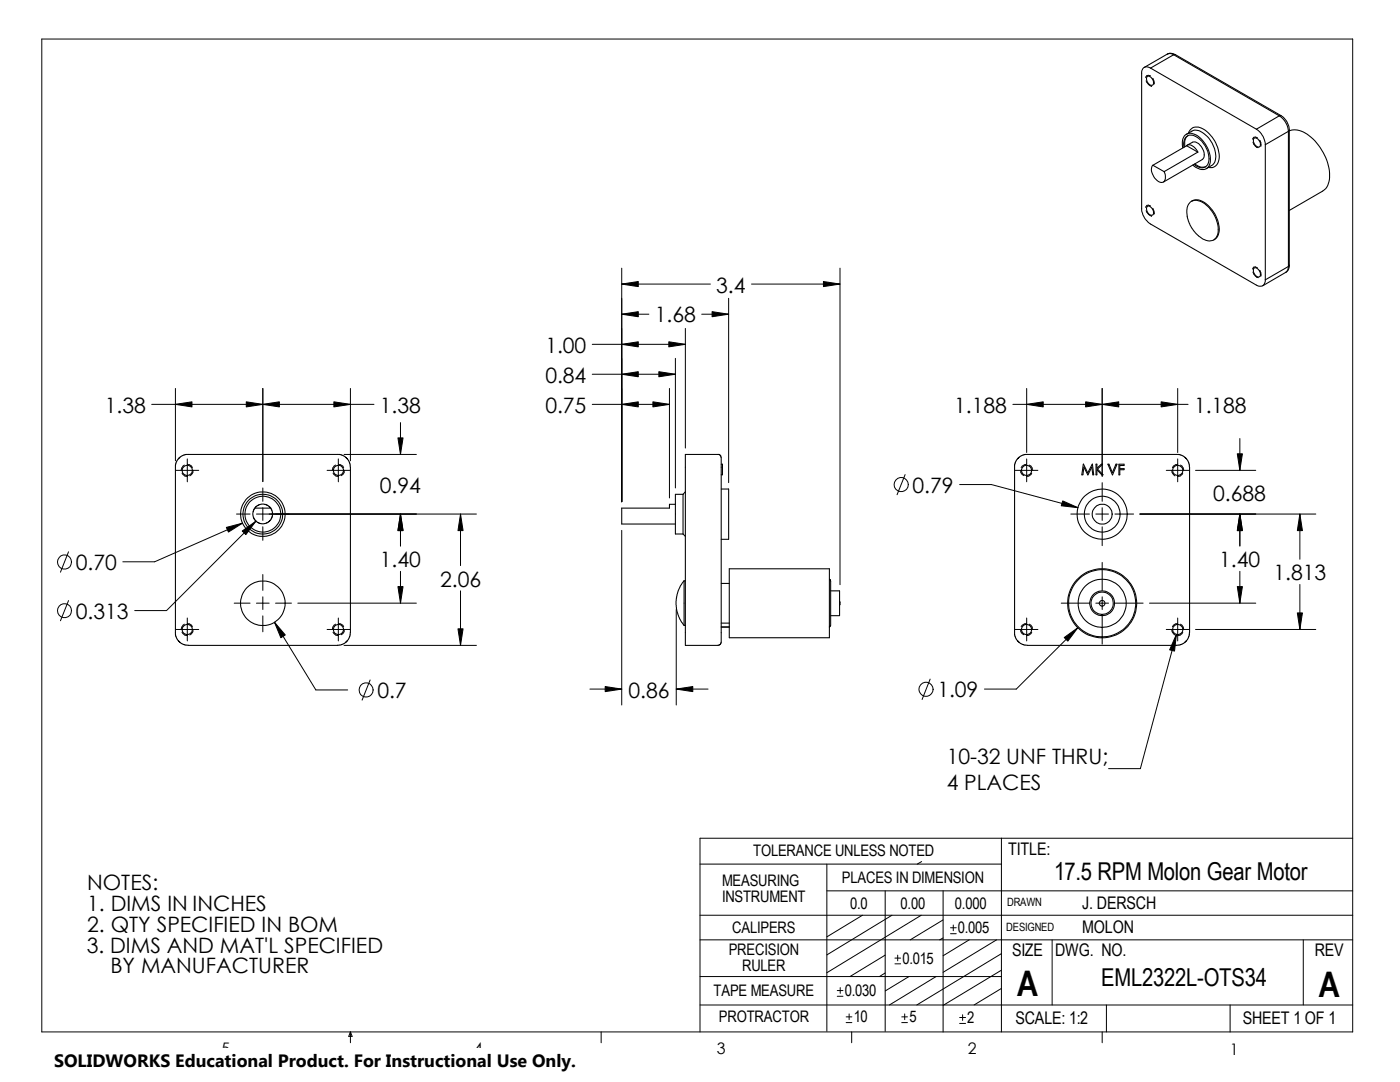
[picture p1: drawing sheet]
<svg xmlns="http://www.w3.org/2000/svg" width="279mm" height="216mm" viewBox="0 0 279 216" stroke-linecap="round" stroke-linejoin="round" font-family="sans-serif">
<g fill="none" stroke="#000" stroke-width=".2">
<path d="M8.3 7.8h261.7v198.1h-261.7zM228.7 16.1a1.77 1.77 0 0 0 1.1 1.1M229.6 15.2l-.7-.1-.3 .4M230 15.6l.3 .6v.6M250.1 28.4a1.41 1.41 0 0 0 1 1.1M251 27.5a.58 .58 0 0 0-1 .3M251.4 28l.2 .5v.7M124.1 56.7l3.3-.5v1zM124.1 53.5v46.6M124.1 56.7h17.7M145.4 59.5v36.8M150 56.7h17.6"/>
<path d="M164.3 56.2l3.3 .5-3.3 .5zM167.6 53.5v63.2M228.7 42a1.77 1.77 0 0 0 1.1 1.1M229.6 41.1l-.7-.1-.3 .4M230 41.6l.3 .5v.7M250.1 54.3a1.58 1.58 0 0 0 1 1.1M251 53.5l-.5-.2h-.3l-.2 .4M251.4 53.9l.2 .5v.7M35 77.5v14.4M52.5 77.5v18.6M69.9 77.5v14.4M118.2 74.7h16.6"/>
<path d="M118.2 68.7h18.6M124.1 74.7l3.3-.5v1zM124.1 62.7l3.3-.5v1zM124.1 68.7l3.3-.5v1zM124.1 62.7h5.4M131.5 74.2l3.3 .5-3.3 .5zM133.5 68.2l3.3 .5-3.3 .5zM133.6 77.5v21.9M134.8 71.5v25.9M136.8 65.5v23.9M140 62.7h5.4M142.1 62.2l3.3 .5-3.3 .5z"/>
<path d="M204.9 77.5v12.8M220 77.5v17.5M235 77.5v12.8M30.3 80.7h44.3M35 80.7l3.3-.5v1zM35.1 93.9h4.6M36.3 94.4l.6 .6 .5 .1M36.8 92.8l-.5 .6-.1 .4M37.4 92.7l.4 .1 .6 .5M37.4 91.6v4.5M38.5 93.9v.4l-.6 .7M49.1 80.2l3.4 .5-3.4 .5z"/>
<path d="M52.5 80.7l3.3-.5v1zM52.5 97.4v2.6M65.3 93.9h4.5M66.5 94.4l.6 .6 .4 .1M66.6 80.2l3.3 .5-3.3 .5zM67 92.8l-.6 .6-.1 .4M67.5 91.6v4.5M67.6 92.7l.8 .3 .2 .3M68.7 90.7h14.4M68.7 93.9v.4l-.6 .6M79.4 87.4h1l-.5 3.3zM79.9 84.3v6.4"/>
<path d="M118.2 80.7h15.4M124.1 80.7l3.3-.5v1zM130.3 80.2l3.3 .5-3.3 .5zM180.6 94.7l-1.6 4M191.5 96.7h6.4l17.2 4.6M202.1 80.7h35M202.6 93.9h4.5M203.7 93.9l.1 .4 .5 .6M204.8 92.7l-.8 .3-.2 .3M204.9 80.7l3.3-.5v1zM204.9 91.6v4.5M205.4 92.8l.6 .6v.4"/>
<path d="M205.9 94.4l-.6 .6-.4 .1M212.1 99.9l3 1.4-3.3-.4zM216.7 80.2l3.3 .5-3.3 .5zM220 80.7l3.3-.5v1zM220 96.3v3.7M231.7 80.2l3.3 .5-3.3 .5zM232.7 93.9h4.6M233.8 93.9l.1 .4 .6 .7M235 92.7l-.4 .1-.6 .5M235 91.6v4.5M235.6 92.8l.5 .6 .1 .4M236.1 94.4l-.6 .6-.5 .1"/>
<path d="M238.6 93.9h12M246.9 90.6h1l-.5 3.3zM247.4 87.5v6.4M13.7 110.1l-1.6 4.1M13.7 119.8l-1.6 4.1M45.2 105.2l3.2-.8-2.8 1.8zM47.2 102.6h2.7M48.3 106l2.8-2-2 2.7zM48.4 104.4l-17.5 7.7h-6.4M51.1 104l-17.9 17.8h-6.3M51.2 102.6h43.9M52.5 101.3v2.5"/>
<path d="M52.5 105.1v2.7M52.5 114.6v3.2M52.5 119.1v2.5M79.4 117.1h1l-.5 3.3zM79.9 102.6l.5 3.3h-1zM79.9 102.6v6.4M79.9 114v6.4M91.9 102.6l.5 3.3h-1zM91.9 102.6v10.3M91.9 117.9v10.9M124.1 105.8v34.9M213.7 102.6h3.7"/>
<path d="M218.7 102.6h2.5M220 101.3v2.5M220 105.1v3.8M220 112.2v5.6M220 119.1v2.5M222.5 102.6h3.7M227.5 102.6h35.1M246.9 117.1h1l-.5 3.3zM247.4 102.6l.5 3.3h-1zM247.4 102.6v6.4M247.4 114v6.4M259.4 102.6l.5 3.3h-1z"/>
<path d="M259.4 102.6v9M259.4 116.6v9M35.1 125.6h4.6M36.3 126.2l.6 .5 .5 .1M36.8 124.5l-.5 .6-.1 .5M37.4 124.4l.4 .1 .6 .6M37.4 123.3v4.6M38.5 125.6v.5l-.6 .6M46.7 120.4h3.2M51.2 120.4h2.5M52.5 122.9v3.2M54.8 124.2l2.1 2.5-.9 .6z"/>
<path d="M54.8 124.2l8.2 13.5h6.4M55 120.4h3.2M59.4 120.4h23.7M65.3 125.6h4.5M66.5 126.2l.6 .5 .4 .1M67 124.5l-.6 .6-.1 .5M67.5 123.3v4.6M67.6 124.4l.8 .4 .2 .3M68.7 128.8h26.4M68.7 125.6v.5l-.6 .6M73.9 135.7l-1.6 4M91.4 125.5h1l-.5 3.3z"/>
<path d="M117.7 137.5h6.4M120.8 137l3.3 .5-3.3 .5zM135 137.5l3.3-.5v1zM135 121.6v19.1M135 137.5h6.3M185.6 135.5l-1.6 4.1M202.6 125.6h4.5M203.7 125.6l.1 .5 .5 .6M204.8 124.4l-.8 .4-.2 .3M204.9 123.3v4.6M205.4 124.5l.6 .6v.5M205.9 126.2l-.6 .5-.4 .1"/>
<path d="M211.8 120.4h5.6M212.4 127.2l2.7-1.9-2 2.6zM215.1 125.3l-12.3 12.2h-6.3M218.7 120.4h2.5M220 122.9v5.6M222.5 120.4h5.6M229.4 120.4h21.2M232.7 125.6h4.6M233.8 125.6l.1 .5 .6 .6M234.8 126.6l-.4 3.3-1-.2zM234.8 126.6l-7.2 26.8h-6.4M235 124.4l-.4 .1-.6 .6"/>
<path d="M235 123.3v4.6M235.6 124.5l.5 .6 .1 .5M236.1 126.2l-.6 .5-.5 .1M238.6 125.6h24M258.9 122.3h1l-.5 3.3zM139.7 172.4h60.2M165 177.8h105M165 172.4v33.4M176.7 177.8v28M183.9 171.9l-.9 .5M188.2 177.8v28.1M199.9 167.3v38.6"/>
<path d="M270 167.3h-130.3v38.6M139.7 182.6h130.3M139.7 187.5h130.3M139.7 194.9h60.2M167.1 198.8h1.1M167.1 197.7h1.1M167.7 197.1v1.1M172.1 182.6l-7.1 4.3M176.7 190.6l-7.1 4.3M176.7 194.1l-1.2 .8M178 182.6l-13 7.9M178.6 192.3h1.1"/>
<path d="M178.6 191.2h1.1M179.2 190.6v1.1M181.4 194.9l-4.7 2.8M183.9 182.6l-18.9 11.5M186.8 194.9l-9.3 5.6M188.2 187.2l-.7 .3M188.2 183.6l-6.5 3.9M189.7 186.3h1.1M189.7 185.1h1.1M190.2 184.6v1.1M193.4 187.5l-5.2 3.2M198.9 187.5l-10.7 6.5"/>
<path d="M199.9 190.3l-16.9 10.2M199.9 193.6l-11.7 7M199.9 197.2l-5.5 3.3M210 187.5v13M260.1 187.5v13M69.9 205.9l.4 .9h-.7zM69.9 205.9v2.2M120 205.9v2.2M139.7 200.5h130.3M168.9 204h1.1M168.9 202.9h1.1M169.5 202.3v1.2"/>
<path d="M170 205.9v2.2M180 204h1.1M180 202.9h1.1M180.6 202.3v1.2M191.5 204.2h1.2M191.5 203h1.2M192.1 202.5v1.1M220 205.9v2.2M220.8 200.5v5.4M245.5 200.5v5.4"/>
<circle cx="179.9" cy="96.7" r="1.41"/>
<circle cx="12.9" cy="112.1" r="1.41"/>
<circle cx="12.9" cy="121.9" r="1.4"/>
<circle cx="73" cy="137.7" r="1.41"/>
<circle cx="184.8" cy="137.5" r="1.41"/>
</g>
<g fill="none" stroke="#000" stroke-width=".21">
<path d="M228.9 15.3a1.07 1.07 0 0 1 1.3 1.4 .58 .58 0 0 1-.6 .3 .58 .58 0 0 1-.5-.4l-.3-.8zM229.6 13.6a1.08 1.08 0 0 0-1.2-.1 1.08 1.08 0 0 0-.6 1.1v27a4 4 0 0 0 1.8 3.1l21.1 12.2a1.1 1.1 0 0 0 1.3 .1 1.1 1.1 0 0 0 .5-1.2M229.6 13.6l21.1 12.2M233 10.8l.6-.2 .9 .3M233 10.8l.5-.1 .7 .2M233 10.8l-4.7 2.7M234.2 10.9l-4.6 2.7M234.2 10.9l21.1 12.2M234.5 10.9h-.3M234.5 10.9l21.2 12.2M230.1 33a2.51 2.51 0 0 0 1.2 3.3 .9 .9 0 0 0 1.1-.1 .9 .9 0 0 0 .2-1.1l-.3-.9M230.1 33l2.2 1.2"/>
<path d="M236.1 29.5a2.15 2.15 0 0 1 1.1-2.9 3.7 3.7 0 0 1 3.4 2.2 4.1 4.1 0 0 1 .4 4.7 2.29 2.29 0 0 1-3-.6M236.3 29.4a1.64 1.64 0 0 1 .4-2 1.64 1.64 0 0 1 2-.1 5.3 5.3 0 0 1 2.5 5 1.54 1.54 0 0 1-2.5 .8l-.4-.3M236.8 26.8l1.1-.6a2.35 2.35 0 0 1 2.7 .7 5.3 5.3 0 0 1 1.8 5.5l-.5 .6-1.2 .7M236.8 29.1a1.4 1.4 0 0 1 2 .7l.3 .6M236.8 29.1l-6.7 3.9M236.8 29.1l2.3 1.3M236.9 29l1.1-.6a2 2 0 0 1 2.2 1.7 1.49 1.49 0 0 1-.3 1.7l-7.7 4.5M237.1 27.1l-.4 .3-.3 .8 .1 1.1M237.2 26.5a1.78 1.78 0 0 1 2.9-.8 6.5 6.5 0 0 1 3.1 6.4 1.64 1.64 0 0 1-2 1.3M238.5 32.7a2.15 2.15 0 0 0 2.1 .6M239.1 30.4l-6.8 3.8M250.2 27.6a1.07 1.07 0 0 1 1.3 1.4 .58 .58 0 0 1-.6 .3 .58 .58 0 0 1-.5-.4l-.3-.6z"/>
<path d="M250.7 25.8a4.1 4.1 0 0 1 1.8 3.1M252.5 28.9v26.9M255.3 23.1a4 4 0 0 1 1.8 3.1M255.3 23.1l-4.6 2.7M255.7 23.1a3.5 3.5 0 0 1 1.6 2.9M255.7 23.1h-.4M257.1 26.2l-4.6 2.7M257.1 26.2v27M257.3 26l-.2 .2M257.3 26.1a4.4 4.4 0 0 1 4.4 1.3 10.1 10.1 0 0 1 3.5 8.9l-.4 1-.7 .8-6.8 3.9M257.3 26v26.9M228.9 41.3a.67 .67 0 0 1 1.1 .4 .81 .81 0 0 1-.2 1.3 1.33 1.33 0 0 1-.9-1.7z"/>
<path d="M237.8 40.2a2.83 2.83 0 0 1 3.5 1 6.1 6.1 0 0 1 1.8 5.7l-.3 .5-.6 .5M239.2 47l-1.3-1.4-.7-1.4a4.9 4.9 0 0 1 0-3.4 1.92 1.92 0 0 1 2.9-.4 6.5 6.5 0 0 1 2.9 6.5 1.85 1.85 0 0 1-2.9 .8l-.9-.6M250.3 53.5a1.21 1.21 0 0 1 1.1 1.7 .99 .99 0 0 1-1.3-1v-.5zM257.1 53.2l-.1 .7-.4 .5-4.6 2.6M257.1 53.2l-4.6 2.6M257.3 52.9l-.2 1-.5 .5M257.3 52.9l-.2 .3M136.3 98.6v8M136.3 98.6h-1.5v8h1.5M136.8 90.7h6.7l.4 .4v37l-.1 .5-.5 .2h-6.5zM136.8 98.1l-.5 .5M143.9 97.6h1.5v10h-1.5"/>
<path d="M143.9 92.6h.3v2.1h-.3M216.2 92.6l.9 1.8 .9-1.8 .3 2.1h-.2l-.2-1.5-.8 1.5-.8-1.5-.2 1.5h-.2zM218.7 92.6h.2v.8l.9-.8h.2l-1 1 1.1 1.1h-.2l-1-1v1h-.2zM221.1 92.6h.2l.7 1.7 .7-1.7h.2l-.9 2.1zM223.3 92.6h1v.3h-.8v.6h.8v.2h-.8v1h-.2zM50.9 101.4h3.2M134.8 100.6h-1.2v.8h-9.5v3.2h10.7M136.3 106.6l.5 .4M136.5 115.9l-.7 .9-.5 1.1-.4 2 .3 2.4 .5 1.3 .8 1.2M136.5 115.9v8.9h.3M136.5 115.9h.3M143.9 116.4h1.6"/>
<path d="M145.5 113.5h20v13.8h-20zM165.5 115.6l.3 .4v8.8M165.8 117.9h1.8v5h-1.8M167.6 120v.8M69.9 126.2l-.1 .8-.5 .8-.9 .8-1 .2h-29.9M69.9 126.2v-33l-.1-.8-.5-.8-.6-.6-.9-.3h-30.7l-1.2 .5-.6 .7-.3 .9v33.9l.3 .9 .6 .6 .8 .5h.8M143.9 125.1h1.6M143.9 124.3h1.6M165.7 124.8l-.2 .3M234.9 128.7h.7l.9-.5 .7-1 .2-1v-33l-.1-.8-.5-.8-.6-.6-.9-.3h-30.7l-1.2 .5-.6 .7-.3 .9v33.9l.5 1.1 1 .8 1 .2h29.9"/>
<circle cx="37.4" cy="93.9" r="1.02"/>
<circle cx="67.5" cy="93.9" r="1.01"/>
<circle cx="204.9" cy="93.9" r="1.01"/>
<circle cx="235" cy="93.9" r="1.01"/>
<circle cx="52.4" cy="102.6" r="1.96"/>
<circle cx="52.5" cy="102.6" r="4.4"/>
<circle cx="52.5" cy="102.6" r="4"/>
<circle cx="52.5" cy="102.6" r="3.6"/>
<circle cx="219.9" cy="102.6" r="3.6"/>
<circle cx="220" cy="102.6" r="2"/>
<circle cx="220" cy="102.6" r="5"/>
<circle cx="37.4" cy="125.6" r="1.02"/>
<circle cx="52.5" cy="120.4" r="4.4"/>
<circle cx="67.5" cy="125.6" r="1.01"/>
<circle cx="204.9" cy="125.6" r="1.01"/>
<circle cx="220" cy="120.4" r="4.8"/>
<circle cx="220" cy="120.4" r="2.23"/>
<circle cx="220" cy="120.4" r=".56"/>
<circle cx="220" cy="120.4" r="6.7"/>
<circle cx="220" cy="120.4" r="6.9"/>
<circle cx="220" cy="120.4" r="2.48"/>
<circle cx="235" cy="125.6" r="1.01"/>
</g>
<g fill="#000">
<path d="M124.1 56.7l3.3-.5v1zM164.3 56.2l3.3 .5-3.3 .5zM124.1 74.7l3.3-.5v1zM124.1 62.7l3.3-.5v1zM124.1 68.7l3.3-.5v1zM131.5 74.2l3.3 .5-3.3 .5zM133.5 68.2l3.3 .5-3.3 .5zM142.1 62.2l3.3 .5-3.3 .5zM35 80.7l3.3-.5v1zM49.1 80.2l3.4 .5-3.4 .5zM52.5 80.7l3.3-.5v1zM66.6 80.2l3.3 .5-3.3 .5z"/>
<path d="M79.4 87.4h1l-.5 3.3zM124.1 80.7l3.3-.5v1zM130.3 80.2l3.3 .5-3.3 .5zM204.9 80.7l3.3-.5v1zM220 80.7l3.3-.5v1zM216.7 80.2l3.3 .5-3.3 .5zM231.7 80.2l3.3 .5-3.3 .5zM246.9 90.6h1l-.5 3.3zM45.2 105.2l3.2-.8-2.8 1.8zM48.3 106l2.8-2-2 2.7zM79.9 102.6l.5 3.3h-1zM91.9 102.6l.5 3.3h-1z"/>
<path d="M212.1 99.9l3 1.4-3.3-.4zM247.4 102.6l.5 3.3h-1zM259.4 102.6l.5 3.3h-1zM54.8 124.2l2.1 2.5-.9 .6zM79.4 117.1h1l-.5 3.3zM91.4 125.5h1l-.5 3.3zM120.8 137l3.3 .5-3.3 .5zM135 137.5l3.3-.5v1zM212.4 127.2l2.7-1.9-2 2.6zM234.8 126.6l-.4 3.3-1-.2zM246.9 117.1h1l-.5 3.3zM258.9 122.3h1l-.5 3.3z"/>
</g>
<path d="M10.8 209.2h104.1v6.7h-104.1z" fill="#fff"/>
<g font-size="7">
<text x="203" y="198.8">A</text>
<text x="263.2" y="198.9">A</text>
</g>
<g font-size="4.9">
<text x="210.4" y="175.6">17.5 RPM Molon Gear Motor</text>
<text x="219.8" y="196.7">EML2322L-OTS34</text>
</g>
<g font-size="4.2">
<text x="143" y="58.4">3.4</text>
<text x="130.7" y="64.3">1.68</text>
<text x="108.8" y="70.4">1.00</text>
<text x="108.8" y="76.4">0.84</text>
<text x="20.9" y="82.4">1.38</text>
<text x="75.8" y="82.4">1.38</text>
<text x="108.8" y="82.4">0.75</text>
<text x="190.4" y="82.4">1.188</text>
<text x="238.3" y="82.4">1.188</text>
<text x="75.8" y="98.3">0.94</text>
<text x="182.1" y="98.3">0.79</text>
<text x="242.1" y="99.9">0.688</text>
<text x="15.2" y="113.7">0.70</text>
<text x="75.8" y="113.2">1.40</text>
<text x="243.3" y="113.2">1.40</text>
<text x="87.8" y="117.1">2.06</text>
<text x="254.2" y="115.8">1.813</text>
<text x="15.2" y="123.5">0.313</text>
<text x="75.3" y="139.3">0.7</text>
<text x="125.4" y="139.2">0.86</text>
<text x="187.1" y="139.1">1.09</text>
<text x="188.9" y="152.5">10-32 UNF THRU;</text>
<text x="188.9" y="157.6">4 PLACES</text>
<text x="17.4" y="177.7">NOTES:</text>
<text x="17.4" y="181.8">1. DIMS IN INCHES</text>
<text x="17.3" y="190.1">3. DIMS AND MAT'L SPECIFIED</text>
<text x="17.4" y="186">2. QTY SPECIFIED IN BOM</text>
<text x="22.1" y="194.2">BY MANUFACTURER</text>
</g>
<text font-size="3.6" x="10.8" y="213">SOLIDWORKS Educational Product. For Instructional Use Only.</text>
<g font-size="3.5">
<text x="201.2" y="170.7">TITLE:</text>
<text x="216" y="181.4">J. DERSCH</text>
<text x="202" y="190.7">SIZE</text>
<text x="210.6" y="190.7">DWG. NO.</text>
<text x="216" y="186.1">MOLON</text>
<text x="262.4" y="190.8">REV</text>
<text x="202.6" y="204.3">SCALE: 1:2</text>
<text x="248" y="204.3">SHEET 1 OF 1</text>
</g>
<g font-size="3.2">
<text x="150.3" y="170.8">TOLERANCE UNLESS NOTED</text>
<text x="144.1" y="179.9">INSTRUMENT</text>
<text x="144.1" y="176.7">MEASURING</text>
<text x="168" y="176.2">PLACES IN DIMENSION</text>
<text x="169.7" y="181.4">0.0</text>
<text x="179.7" y="181.4">0.00</text>
<text x="190.6" y="181.4">0.000</text>
<text x="145.5" y="190.6">PRECISION</text>
<text x="146.1" y="186.2">CALIPERS</text>
<text x="191.2" y="186.3">0.005</text>
<text x="148.1" y="193.8">RULER</text>
<text x="180.1" y="192.3">0.015</text>
<text x="142.4" y="198.8">TAPE MEASURE</text>
<text x="168.6" y="198.8">0.030</text>
<text x="143.5" y="204">PROTRACTOR</text>
<text x="170.4" y="204">10</text>
<text x="181.5" y="204">5</text>
<text x="193" y="204.2">2</text>
<text x="44.2" y="210.4">5</text>
<text x="94.6" y="210.3">4</text>
<text x="143" y="210.4">3</text>
<text x="193.2" y="210.4">2</text>
<text x="245.4" y="210.6">1</text>
</g>
<g font-size="2.3">
<text x="200.8" y="185.7">DESIGNED</text>
<text x="201" y="180.8">DRAWN</text>
</g>
</svg>
